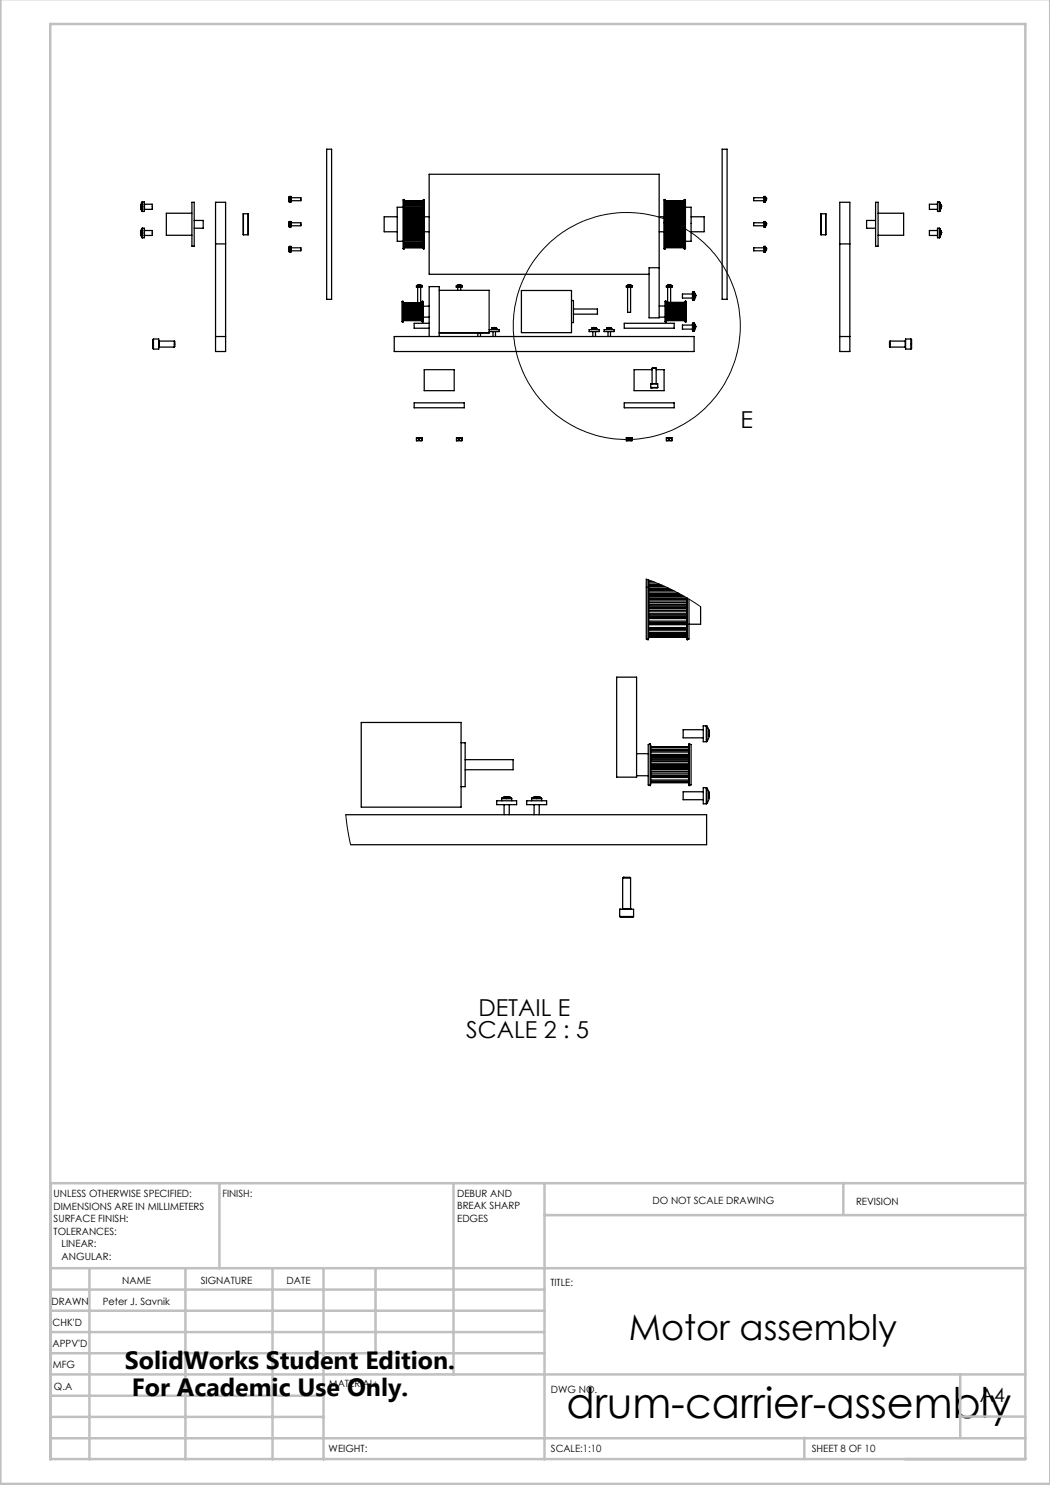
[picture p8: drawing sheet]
<svg xmlns="http://www.w3.org/2000/svg" width="210mm" height="297mm" viewBox="0 0 210 297" stroke-linecap="round" stroke-linejoin="round" font-family="sans-serif">
<g fill="none" stroke="#000" stroke-width=".2">
<path d="M129.3 115.8l3.1 1.2 2.6 1.3 2.1 1.1 3 2M69.1 162.9l.4 2.7 .6 3.3"/>
<circle cx="125.4" cy="65.2" r="22.7"/>
</g>
<g fill="none" stroke="#c0c0c0" stroke-width=".5">
<path d="M.1 -.1v296.9h209.9v-296.9M10.1 4.8h195v287h-195zM43.9 236.6v17M90.7 236.6v38.3M108.9 236.6v55.3M168.7 236.6v6.3M205.1 236.6h-195v55.3M10.1 253.6h195M10.1 257.9h98.8M17.9 253.6v38.3M37.1 253.6v38.3M54.5 253.6v38.3"/>
<path d="M64.7 253.6v38.3M75.1 253.6v17M108.9 243h96.2M10.1 270.6h98.8M10.1 266.4h98.8M10.1 262.1h98.8M10.1 279.1h54.6M10.1 274.9h195M192.1 274.8v12.7M10.1 287.7h195M10.1 283.4h54.6M160.9 287.5v4.3"/>
<path d="M192.1 283.3h13"/>
</g>
<g fill="none" stroke="#000" stroke-width=".25">
<path d="M57.7 39.6v.5M57.7 39.6h.1M57.9 39.3l-.2 .3M57.9 39.3v1.1M57.9 39.3h.1M57.9 39.3h.3v1.1h-.3M58.2 39.5h2v.6h-2M65.3 29.8h1v30.1h-1zM80.8 39.9v9.9M80.8 39.9l-.2 .1v9.7l.2 .1M84.7 39.9v9.9M84.7 39.9l.2 .1v9.7l-.2 .1"/>
<path d="M133 39.9v9.9M133 39.9l-.2 .1v9.7l.2 .1M136.9 39.9l.2 .1v9.7l-.2 .1M136.9 39.9v9.9M144.4 29.8h1v30.1h-1zM152.8 39.5h-2.1v.6h2.1M153 39.3h.1M153 39.3h-.2v1.1h.2M153 39.3v1.1M153.1 39.3l.1 .4M153.1 39.4v1M153.1 39.3v.1"/>
<path d="M153.2 39.9v.1M153.2 39.9h.1M153.2 39.8v.1M153.2 40h.1M153.2 39.8v-.2v.2M153.2 39.8h.1M28.2 41.8l.2 .5M28.2 47.1l.2 .4M28.2 41.8h.1M28.2 40.9v.9M28.2 40.9h.1M28.2 47.1h.1"/>
<path d="M28.2 46.2v.9M28.2 46.2h.1M28.4 42.3h.1M28.4 40.5l-.2 .4M28.4 47.5l.1 .1M28.4 45.7l-.2 .5M28.4 40.5v1.8M28.4 45.7v1.8M28.5 40.4l-.1 .1M28.5 45.6l-.1 .1M28.5 40.4h.4v1.9h-.4M28.5 45.6h.4v2h-.4"/>
<path d="M28.5 40.4v1.9M28.5 45.6v2M28.9 40.8h.1M28.9 46.1h.1M28.9 41.9h.1M28.9 47.1v.1M28.9 40.8h1.5v1.1h-1.5M28.9 46.1h1.5v1h-1.5M28.9 40.8v1.1M28.9 46.1v1M38.4 40.5h.4v8.7h-.4zM38.4 42.6h-5.1v4.5h5.1"/>
<path d="M38.8 44.1h1.8v1.5h-1.8M43.1 48.8v-8.3h2v8.3M43.1 48.8h2M43.1 48.8v21.5h2v-21.5M48.7 42.8v4.2M48.7 42.8h.9M48.7 47h.9M49.6 42.8v4.2M57.7 40.1l.2 .3M57.7 45.1l.2 .3M57.7 50.1l.2 .3M57.7 40.1h.1"/>
<path d="M57.7 44.6v.5M57.7 44.6h.1M57.7 45.1h.1M57.7 49.6v.5M57.7 49.6h.1M57.7 50.1h.1M57.9 40.4h.1M57.9 45.4h.1M57.9 44.3l-.2 .3M57.9 50.4h.1M57.9 49.3l-.2 .3M57.9 44.3v1.1"/>
<path d="M57.9 49.3v1.1M57.9 44.3h.1M57.9 49.3h.1M57.9 44.3h.3v1.1h-.3M57.9 49.3h.3v1.1h-.3M58.2 44.6h2v.6h-2M58.2 49.6h2v.6h-2M79.4 43.4h-2.6v3h2.6M80.6 41.4h-1.2v6.9h1.2M80.8 41.4h3.8M80.8 47.2h3.8M80.8 42.3h3.8"/>
<path d="M80.8 48h3.8M80.8 41.5h3.8M80.8 48.6h3.8M80.8 40.9h3.8M80.8 49.1h3.8M80.8 40.5h3.8M80.8 49.4h3.8M80.8 40.2h3.8M80.8 46.7h3.8M80.8 42.6h3.8M80.8 41.2h3.8M80.8 49.5h3.8"/>
<path d="M80.8 41.8h3.8M80.8 46.1h3.8M80.8 45.4h3.8M80.8 44.3h3.8M80.8 45.2h3.8M80.8 44.6h3.8M80.8 49.3h3.8M80.8 43.4h3.8M80.8 46.4h3.8M80.8 45.3h3.8M80.8 45h3.8M80.8 44.2h3.8"/>
<path d="M80.8 44.4h3.8M80.8 44.1h3.8M80.8 44.9h3.8M80.8 45.5h3.8M80.8 46h3.8M80.8 44h3.8M80.8 46.2h3.8M80.8 45.8h3.8M80.8 43.2h3.8M80.8 43.5h3.8M80.8 43.1h3.8M80.8 43.7h3.8"/>
<path d="M80.8 44.8h3.8M80.8 44.7h3.8M80.8 45.7h3.8M80.8 47h3.8M80.8 46.9h3.8M80.8 42.5h3.8M80.8 42.8h3.8M80.8 46.6h3.8M80.8 42.9h3.8M80.8 47.7h3.8M80.8 47.4h3.8M80.8 47.8h3.8"/>
<path d="M80.8 47.9h3.8M80.8 41.7h3.8M80.8 42.2h3.8M80.8 41.6h3.8M80.8 42.1h3.8M80.8 48.4h3.8M80.8 48.1h3.8M80.8 48.5h3.8M80.8 41h3.8M80.8 48.9h3.8M80.8 49h3.8M80.8 40.7h3.8"/>
<path d="M80.8 40.6h3.8M80.8 40.4h3.8M83.3 57.2v.3h1.1v-.3M83.3 57.2h1.1M83.3 57.1v.1M83.3 57.1h1M83.5 57.5v3.1M83.6 57l-.3 .1M83.6 57h.5M83.6 57h.1M84.1 57l.2 .1M84.1 57h.1"/>
<path d="M84.1 57.5v3.1M84.3 57.1l.1 .1M84.9 43.4h.9M84.9 46.4h.9M87.8 58.1h10v8.5h-10M91.3 57.2v.3h1.1v-.3M91.3 57.2h1.1M91.3 57.1v.1M91.3 57.1h1.1M91.5 57.5v.6M91.6 57l-.3 .1M91.6 57h.5"/>
<path d="M91.6 57h.1M92.1 57l.3 .1M92.1 57h.1M92.1 57.5v.6M92.4 57.1v.1M104.3 58.1h10v8.4h-10zM125.3 57.2v.3h1.1v-.3M125.3 57.2h1.1M125.3 57.1v.1M125.3 57.1h1.1M125.5 57.5v5h.6v-5M126.1 57h-.5l-.3 .1"/>
<path d="M126.1 57l.3 .1M126.1 57h.1M126.4 57.1v.1M129.8 53.5h2v10.1h-2zM131.8 53.5v-18.6h-46v20h44M131.8 43.4h1M131.8 46.4h1M133 49.2h3.8M133 40.2h3.8M133 46.6h3.8M133 42.6h3.8M133 47.5h3.8"/>
<path d="M133 41.7h3.8M133 48.2h3.8M133 41.1h3.8M133 48.8h3.8M133 40.6h3.8M133 40.3h3.8M133 49.5h3.8M133 45.6h3.8M133 46.1h3.8M133 40.5h3.8M133 44.3h3.8M133 45.2h3.8"/>
<path d="M133 42.8h3.8M133 47h3.8M133 44.1h3.8M133 45.5h3.8M133 44h3.8M133 45.8h3.8M133 43.2h3.8M133 43.7h3.8M133 44.9h3.8M133 44.7h3.8M133 45.7h3.8M133 47.2h3.8"/>
<path d="M133 46.4h3.8M133 42.3h3.8M133 43.1h3.8M133 47.7h3.8M133 47.4h3.8M133 47.9h3.8M133 41.6h3.8M133 42.1h3.8M133 48.1h3.8M133 48.6h3.8M133 49.1h3.8M133 40.4h3.8"/>
<path d="M133 44.8h3.8M133 44.5h3.8M133 44.4h3.8M133 45.4h3.8M133 43.8h3.8M133 43.5h3.8M133 46.3h3.8M133 43.4h3.8M133 44.2h3.8M133 42.9h3.8M133 46h3.8M133 47.3h3.8"/>
<path d="M133 46.8h3.8M133 41.9h3.8M133 41.8h3.8M133 42.4h3.8M133 47.6h3.8M133 41.4h3.8M133 41.2h3.8M133 48.7h3.8M133 48.3h3.8M133 40.8h3.8M133 40.7h3.8M133 49.4h3.8"/>
<path d="M133.3 57.2v.3h1.1v-.3M133.3 57.2h1.1M133.3 57.1v.1M133.3 57.1h1.1M133.5 57.5v3M133.6 57l-.3 .1M133.6 57h.5M133.6 57h.1M134.1 57l.3 .1M134.1 57h.1M134.1 57.5v3M134.4 57.1v.1"/>
<path d="M137.1 41.4h1.1v6.9h-1.1M138.2 43.4h2.6v3h-2.6M138.5 58.8h-2v.8h2M138.8 58.4l.1 .1M138.8 58.4h-.3v1.6h.3M138.8 58.4v1.6M138.9 60h-.1M138.9 58.5l.2 .5M138.9 58.5v1.5M139.1 59.3h.1M139.1 59.3l-.2 .7M139.1 59.1v-.3v.6v-.1"/>
<path d="M139.1 59.2v.1M139.1 59.1h.1M152.8 44.6h-2.1v.6h2.1M152.8 49.6h-2.1v.6h2.1M153 44.3h.1M153 45.4h.1M153 49.3h.1M153 44.3h-.2v1.1h.2M153 49.3h-.2v1.1h.2M153 44.3v1.1M153 49.3v1.1M153.1 44.3l.1 .4"/>
<path d="M153.1 40.4h-.1M153.1 50.4h-.1M153.1 49.3l.1 .4M153.1 44.3v1.1M153.1 49.3v1.1M153.2 44.6v.3M153.2 44.9h.1M153.2 44.6v.2M153.2 44.6h.1M153.2 49.6v.3M153.2 49.9h.1M153.2 49.6v.2"/>
<path d="M153.2 44.9l-.1 .5M153.2 40l-.1 .4M153.2 49.9l-.1 .5M153.2 44.8h.1M153.2 49.8v.1M153.2 49.8h.1M164.2 42.8v4.2M164.2 42.8h.9M164.2 47h.9M165.1 42.8v4.2M168 48.8v-8.3h2v8.3M168 48.8h2"/>
<path d="M168 48.8v21.5h2v-21.5M175.1 40.5h.5v8.7h-.5zM175.1 44.1h-1.8v1.5h1.8M175.6 42.6h5.1v4.5h-5.1M187.5 40.8h-1.6v1.1h1.6M187.5 46.1h-1.6v1h1.6M187.9 40.4l.1 .1M187.9 45.6l.1 .1M187.9 40.4h-.4v1.9h.4M187.9 45.6h-.4v2h.4M187.9 40.4v1.9M187.9 45.6v2"/>
<path d="M188 42.3h-.1M188 40.5l.2 .6M188 47.5l-.1 .1M188 45.7l.2 .7M188 40.5v1.8M188 45.7v1.8M188.2 41.5h.1M188.2 46.7h.1M188.2 41.4h.1M188.2 41.5l-.2 .8M188.2 46.7l-.2 .8M188.2 41.3v.1"/>
<path d="M188.2 41.2v-.3v.7v-.1M188.2 41.4v.1M188.2 41.2h.1M188.2 46.6v.1M188.2 46.5v-.3v.6v-.1M188.2 46.5h.1M30.7 67.8v2M30.7 67.8h1.1v2h-1.1M30.7 67.8l-.1 .1v1.8l.1 .1M31.8 68.2h.1M31.8 69.4v.1M31.8 68.2v1.2"/>
<path d="M31.8 69.4h3.1M31.8 68.2h3.1M34.9 68.2l.1 .1-.1 1.1M34.9 68.2v1.2M43.1 67.3h2M78.8 67.3h60v3h-60zM80.6 60.3v4.1M80.6 60.3h-.2v4l.2 .1M80.6 61.7h3.8M80.6 62.9h3.8M80.6 63.4h3.8M80.6 61.2h3.8"/>
<path d="M80.6 63.7h3.8M80.6 61h3.8M80.6 64.1h3.8M80.6 60.6h3.8M80.6 61.5h3.8M80.6 61.8h3.8M80.6 62.6h3.8M80.6 62.8h3.8M80.6 61.9h3.8M80.6 62.1h3.8M80.6 62.5h3.8M80.6 62.2h3.8"/>
<path d="M80.6 62.4h3.8M80.6 63.6h3.8M80.6 61.1h3.8M80.6 63.2h3.8M80.6 63.1h3.8M80.6 64h3.8M80.6 60.7h3.8M84.5 60.3v4.1M84.5 60.3h.2v4l-.2 .1M84.7 63.4h1.1M84.7 61.2h1.1M84.8 73.9h6v4.2h-6z"/>
<path d="M85.8 64.7h-3v.9h3M85.8 67.3v-10h2v10M87.8 66.5h10M95.6 66.6v.7M96.1 66.6v.7M97.8 65.9h2v.4h-2M98.3 65.7h1M98.3 65.7v.2M98.4 65.6l-.1 .1M98.4 65.6h.9M98.6 65.5l-.2 .1M98.6 65.5h.5"/>
<path d="M98.6 65.5h.1M98.6 66.3v1M99.1 65.5l.2 .1M99.1 65.5h.1M99.1 66.3v1M99.3 65.6v.1M99.3 65.7v.2M114.3 60.1h.4v4.4h-.4M114.7 61.8h4.8v1h-4.8M117.8 65.9h2v.4h-2zM118.3 65.7h1M118.3 65.7v.2"/>
<path d="M118.4 65.6l-.1 .1M118.4 65.6h.9M118.6 66.3v1M118.6 65.5l-.2 .1M118.6 65.5h.5M118.6 65.5h.1M119.1 65.5l.2 .1M119.1 65.5h.1M119.1 66.3v1M119.3 65.6v.1M119.3 65.7v.2M120.8 65.9h2v.4h-2z"/>
<path d="M121.3 65.7h1M121.3 65.7v.2M121.4 65.6l-.1 .1M121.4 65.6h.9M121.6 65.5l-.2 .1M121.6 65.5h.5M121.6 65.5h.1M121.6 66.3v1M122.1 65.5l.2 .1M122.1 65.5h.1M122.1 66.3v1M122.3 65.6v.1"/>
<path d="M122.3 65.7v.2M124.8 64.7h10v.9h-10zM130.1 77.5h.1M130.1 77.5h1.5M130.1 76.8h.1M130.1 76.8h1.5v.7M130.1 77.5l.1 .1M130.1 76.8v.7M130.2 77.6h.1M130.4 76.7h.1M130.4 73.9h-3.6v4.2h6v-4.2h-1.6M130.4 73.7h.1"/>
<path d="M130.4 73.7h.8M130.4 76.7h.8M130.4 73.7v3M130.5 73.6h.1M130.5 73.6l.7 .1M130.5 73.6l-.1 .1M131.3 76.8h.1M131.2 73.7v3M131.6 77.5l-1.4 .1M131.8 63.4h1.2M131.8 61.2h1.2M133.2 60.2v4.2"/>
<path d="M133.2 60.2l-.2 .1v4l.2 .1M133.2 63h3.8M133.2 63.5h3.8M133.2 61.3h3.8M133.2 60.5h3.8M133.2 61.5h3.8M133.2 60.8h3.8M133.2 64h3.8M133.2 64.1h3.8M133.2 61.8h3.8M133.2 62.6h3.8M133.2 62.8h3.8"/>
<path d="M133.2 62.5h3.8M133.2 62.2h3.8M133.2 63.2h3.8M133.2 62.4h3.8M133.2 62.7h3.8M133.2 61.6h3.8M133.2 61.7h3.8M133.2 62.3h3.8M133.2 61.9h3.8M133.2 63.4h3.8M133.2 62h3.8M133.2 61.4h3.8"/>
<path d="M133.2 61.1h3.8M133.2 60.9h3.8M133.2 63.8h3.8M133.2 63.6h3.8M133.2 60.6h3.8M137.1 60.2v4.2M137.1 60.2l.2 .1v4l-.2 .1M138.5 65h-2v.8h2M138.8 64.6l.1 .1M138.8 64.6h-.3v1.6h.3M138.8 64.6v1.6M138.9 66.2h-.1"/>
<path d="M138.9 64.7l.2 .5M138.9 64.7v1.5M139.1 65.5v.1v-.1M139.1 65.5h.1M139.1 65.5l-.2 .7M139.1 65.4v.1M139.1 65.3v-.3v.5M139.1 65.3h.1M168 67.3h2M178 68.2v1.2M178 68.2l-.1 .1 .1 1.1M178 69.4h3"/>
<path d="M178 68.2h3M181 69.4l.1 .1M181 68.2v1.2M181.1 68.2h-.1M182.2 67.8v2M182.2 67.8h-1.1v2h1.1M182.2 67.8l.1 .1v1.8l-.1 .1M82.8 80.6h10.1v1h-10.1zM83.3 88l.2 .1 .3-.1M83.3 88v.2h1l.1-.2M83.3 87.6v.4M83.6 87.6h.2"/>
<path d="M83.6 87.6h.5M83.6 87.6h-.3M83.8 88l.3 .1 .3-.1M83.8 87.6v.4M84.1 87.6h.3M84.1 87.6h-.3M84.4 87.6v.4M91.3 88l.2 .1 .3-.1M91.3 88v.2h1.1v-.2M91.3 87.6v.4M91.5 87.6h.3M91.5 87.6h.6"/>
<path d="M91.5 87.6h-.2M91.8 88l.3 .1 .3-.1M91.8 87.6v.4M92.1 87.6h.3M92.1 87.6h-.3M92.4 87.6v.4M124.8 80.6h10v1h-10zM125.3 88l.3 .1 .2-.1M125.3 88v.2h1.1v-.2M125.3 87.6v.4M125.6 87.6h.2M125.6 87.6h.5"/>
<path d="M125.6 87.6h-.3M125.8 88l.3 .1 .3-.1M125.8 87.6v.4M126.1 87.6h.3M126.1 87.6h-.3M126.4 87.6v.4M133.3 88l.2 .1 .3-.1M133.3 88v.2h1.1v-.2M133.3 87.6v.4M133.6 87.6h.2M133.6 87.6h.5M133.6 87.6h-.3"/>
<path d="M133.8 88l.3 .1 .3-.1M133.8 87.6v.4M134.1 87.6h.3M134.1 87.6h-.3M134.4 87.6v.4M129.3 115.8v12l.3 .1M129.6 116v11.9M129.7 116v11.7l-.1 .2M129.7 117.6h4M129.7 117.9h4.5M129.7 117.3h3.3M129.7 117.1h2.8"/>
<path d="M129.7 119.6h7.6M129.7 119.3h7.1M129.7 119h6.7M129.7 119.8h7.6M129.7 118.1h4.9M129.7 116.9h2.5M129.7 118.8h6.2M129.7 119.9h7.6M129.7 116.3h.8M129.7 118.2h5.2M129.7 118.6h5.9M129.7 116.8h2.1"/>
<path d="M129.7 116.4h1.2M137.3 119.6v8.1l.1 .2M137.4 119.6v8.3M137.8 119.8v8l-.4 .1M123.3 135.4h4v20h-4zM129.7 121.6h7.6M129.7 123.3h7.6M129.7 124.8h7.6M129.7 125.9h7.6M129.7 126.8h7.6M129.7 127.3h7.6M129.7 127.4h7.6"/>
<path d="M129.7 120.9h7.6M129.7 121.2h7.6M129.7 121.5h7.6M129.7 120.5h7.6M129.7 120h7.6M129.7 120.4h7.6M129.7 122.7h7.6M129.7 122.9h7.6M129.7 123.2h7.6M129.7 122.2h7.6M129.7 121.7h7.6M129.7 122.1h7.6"/>
<path d="M129.7 124.2h7.6M129.7 124.5h7.6M129.7 123.5h7.6M129.7 123.7h7.6M129.7 124.7h7.6M129.7 125.5h7.6M129.7 125.8h7.6M129.7 125h7.6M129.7 126.5h7.6M129.7 126.7h7.6M129.7 127.1h7.6M129.7 127.2h7.6"/>
<path d="M140.1 121.4v3.4h-2.3M72.2 144.5h20v16.9h-20zM92.2 148.6h.8v8.7h-.8M93 151.9h9.6v2h-9.6M100.3 159.7h2M100.3 159.7v.5M100.4 159.6l-.1 .1M100.4 159.6h1.9M100.9 159.4l-.5 .2M100.9 159.4h.9M100.9 159.4h.1M101.8 159.4l.5 .2"/>
<path d="M101.8 159.4h.1M102.3 159.6v.1M102.3 159.7v.5M106.3 159.7h2M106.3 159.7v.5M106.4 159.6l-.1 .1M106.4 159.6h1.9M106.9 159.4l-.5 .2M106.9 159.4h.9M106.9 159.4h.1M107.8 159.4l.5 .2M107.8 159.4h.1"/>
<path d="M108.3 159.6v.1M108.3 159.7v.5M127.3 150.7h2.3M127.3 155.1h2.3M130 148.8v8.3M130 148.8l.1 .2v7.8l-.1 .3M130 148.8l-.4 .1v8.1l.4 .1M130.1 151.3h7.6M130.1 155.4h7.6M130.1 150h7.6M130.1 156.4h7.6M130.1 149.3h7.6"/>
<path d="M130.1 156.6h7.6M130.1 151.9h7.6M130.1 153.3h7.6M130.1 153.1h7.6M130.1 153.5h7.6M130.1 153.7h7.6M130.1 151.4h7.6M130.1 151.7h7.6M130.1 152.9h7.6M130.1 152.2h7.6M130.1 155.1h7.6M130.1 154.8h7.6"/>
<path d="M130.1 154.4h7.6M130.1 152.8h7.6M130.1 152.4h7.6M130.1 155.3h7.6M130.1 153.8h7.6M130.1 154.2h7.6M130.1 151.1h7.6M130.1 150.4h7.6M130.1 150.1h7.6M130.1 150.9h7.6M130.1 156h7.6M130.1 155.5h7.6"/>
<path d="M130.1 156.3h7.6M130.1 149.6h7.6M137.8 148.8v8.3M137.8 148.8l.4 .1v8.1l-.4 .1M137.8 148.8l-.1 .2v7.8l.1 .3M140.7 158.4h-4.1v1.5h4.1M140.7 145.9h-4.1v1.7h4.1M141.3 157.5l.1 .1M141.3 145.2h.1M141.3 157.5h-.6v3.3h.6M141.3 145.2h-.6v3.1h.6M141.3 157.5v3.3"/>
<path d="M141.3 145.2v3.1M141.4 157.6l.5 1.1M141.4 148.3h-.1M141.4 145.2l.5 1.1M141.4 157.6v3.1M141.4 145.2v3.1M141.7 159.4h.2M141.7 147h.2M141.8 159.2h.1M141.8 146.9h.1M141.9 159.1v.1M141.9 158.9l-.2-.5v.1a.72 .72 0 0 1 0 .9v.2l.2-.2"/>
<path d="M141.9 146.5l-.2-.5v.1a.65 .65 0 0 1 0 .8v.3l.2-.2M141.9 146.8v.1M141.9 159.4l-.5 1.3M141.9 147l-.5 1.3M141.9 159.2v.2M141.9 146.9v.1M69.1 162.9h72.2v6h-71.2M99.3 160.2h4v.7h-4zM100.8 160.9v2M101.8 160.9v2M105.3 160.2h4v.7h-4zM106.8 160.9v2"/>
<path d="M107.8 160.9v2M124.5 175.6h.1M124.5 175.6h1.6M124.5 175.6v6.2M124.7 175.5h.1M124.7 175.5h1.3l.1 .1M124.7 175.5l-.2 .1M126.1 175.6v6.2M141.4 160.7l-.1 .1M123.9 183.3h.1M123.9 183.3h2.8M123.9 181.9h.1"/>
<path d="M123.9 181.9h2.8v1.4M123.9 181.9v1.4M123.9 183.3l.2 .1M124.1 183.4h.1M124.5 181.8v.1M124.5 181.8h1.6M126.1 181.8l.1 .1M126.7 183.3l-.1 .1h-2.5"/>
</g>
<text font-size="8.5" x="113.3" y="283.5">drum-carrier-assembly</text>
<text font-size="7.1" x="125.7" y="268.1">Motor assembly</text>
<g font-size="5">
<text x="25" y="273.7">SolidWorks Student Edition.</text>
<text x="26.4" y="279.2">For Academic Use Only.</text>
</g>
<g font-size="4.7">
<text x="148.1" y="85.7">E</text>
<text x="95.7" y="203.2">DETAIL E</text>
<text x="93.2" y="207.7">SCALE 2 : 5</text>
</g>
<text font-size="3.9" x="196" y="280.4">A4</text>
<g font-size="2">
<text x="10.7" y="239.5">UNLESS OTHERWISE SPECIFIED:</text>
<text x="44.5" y="239.5">FINISH:</text>
<text x="91.4" y="239.4">DEBUR AND</text>
<text x="10.7" y="242">DIMENSIONS ARE IN MILLIMETERS</text>
<text x="10.7" y="244.5">SURFACE FINISH:</text>
<text x="91.4" y="241.9">BREAK SHARP</text>
<text x="91.4" y="244.4">EDGES</text>
<text x="130.5" y="240.8">DO NOT SCALE DRAWING</text>
<text x="171.2" y="241">REVISION</text>
<text x="10.7" y="247">TOLERANCES:</text>
<text x="12.3" y="249.5">LINEAR:</text>
<text x="12.3" y="252">ANGULAR:</text>
<text x="24.4" y="256.9">NAME</text>
<text x="40.1" y="256.8">SIGNATURE</text>
<text x="57.3" y="256.8">DATE</text>
<text x="110.1" y="257.1">TITLE:</text>
<text x="10.3" y="260.9">DRAWN</text>
<text x="20.6" y="261">Peter J. Savnik</text>
<text x="10.5" y="269.3">APPV'D</text>
<text x="10.5" y="265.2">CHK'D</text>
<text x="10.6" y="273.6">MFG</text>
<text x="10.8" y="278">Q.A</text>
<text x="65.8" y="277.4">MATERIAL:</text>
<text x="110.2" y="278.5">DWG NO.</text>
<text x="65.7" y="290.4">WEIGHT:</text>
<text x="110.2" y="290.5">SCALE:1:10</text>
<text x="162.4" y="290.4">SHEET 8 OF 10</text>
</g>
</svg>
